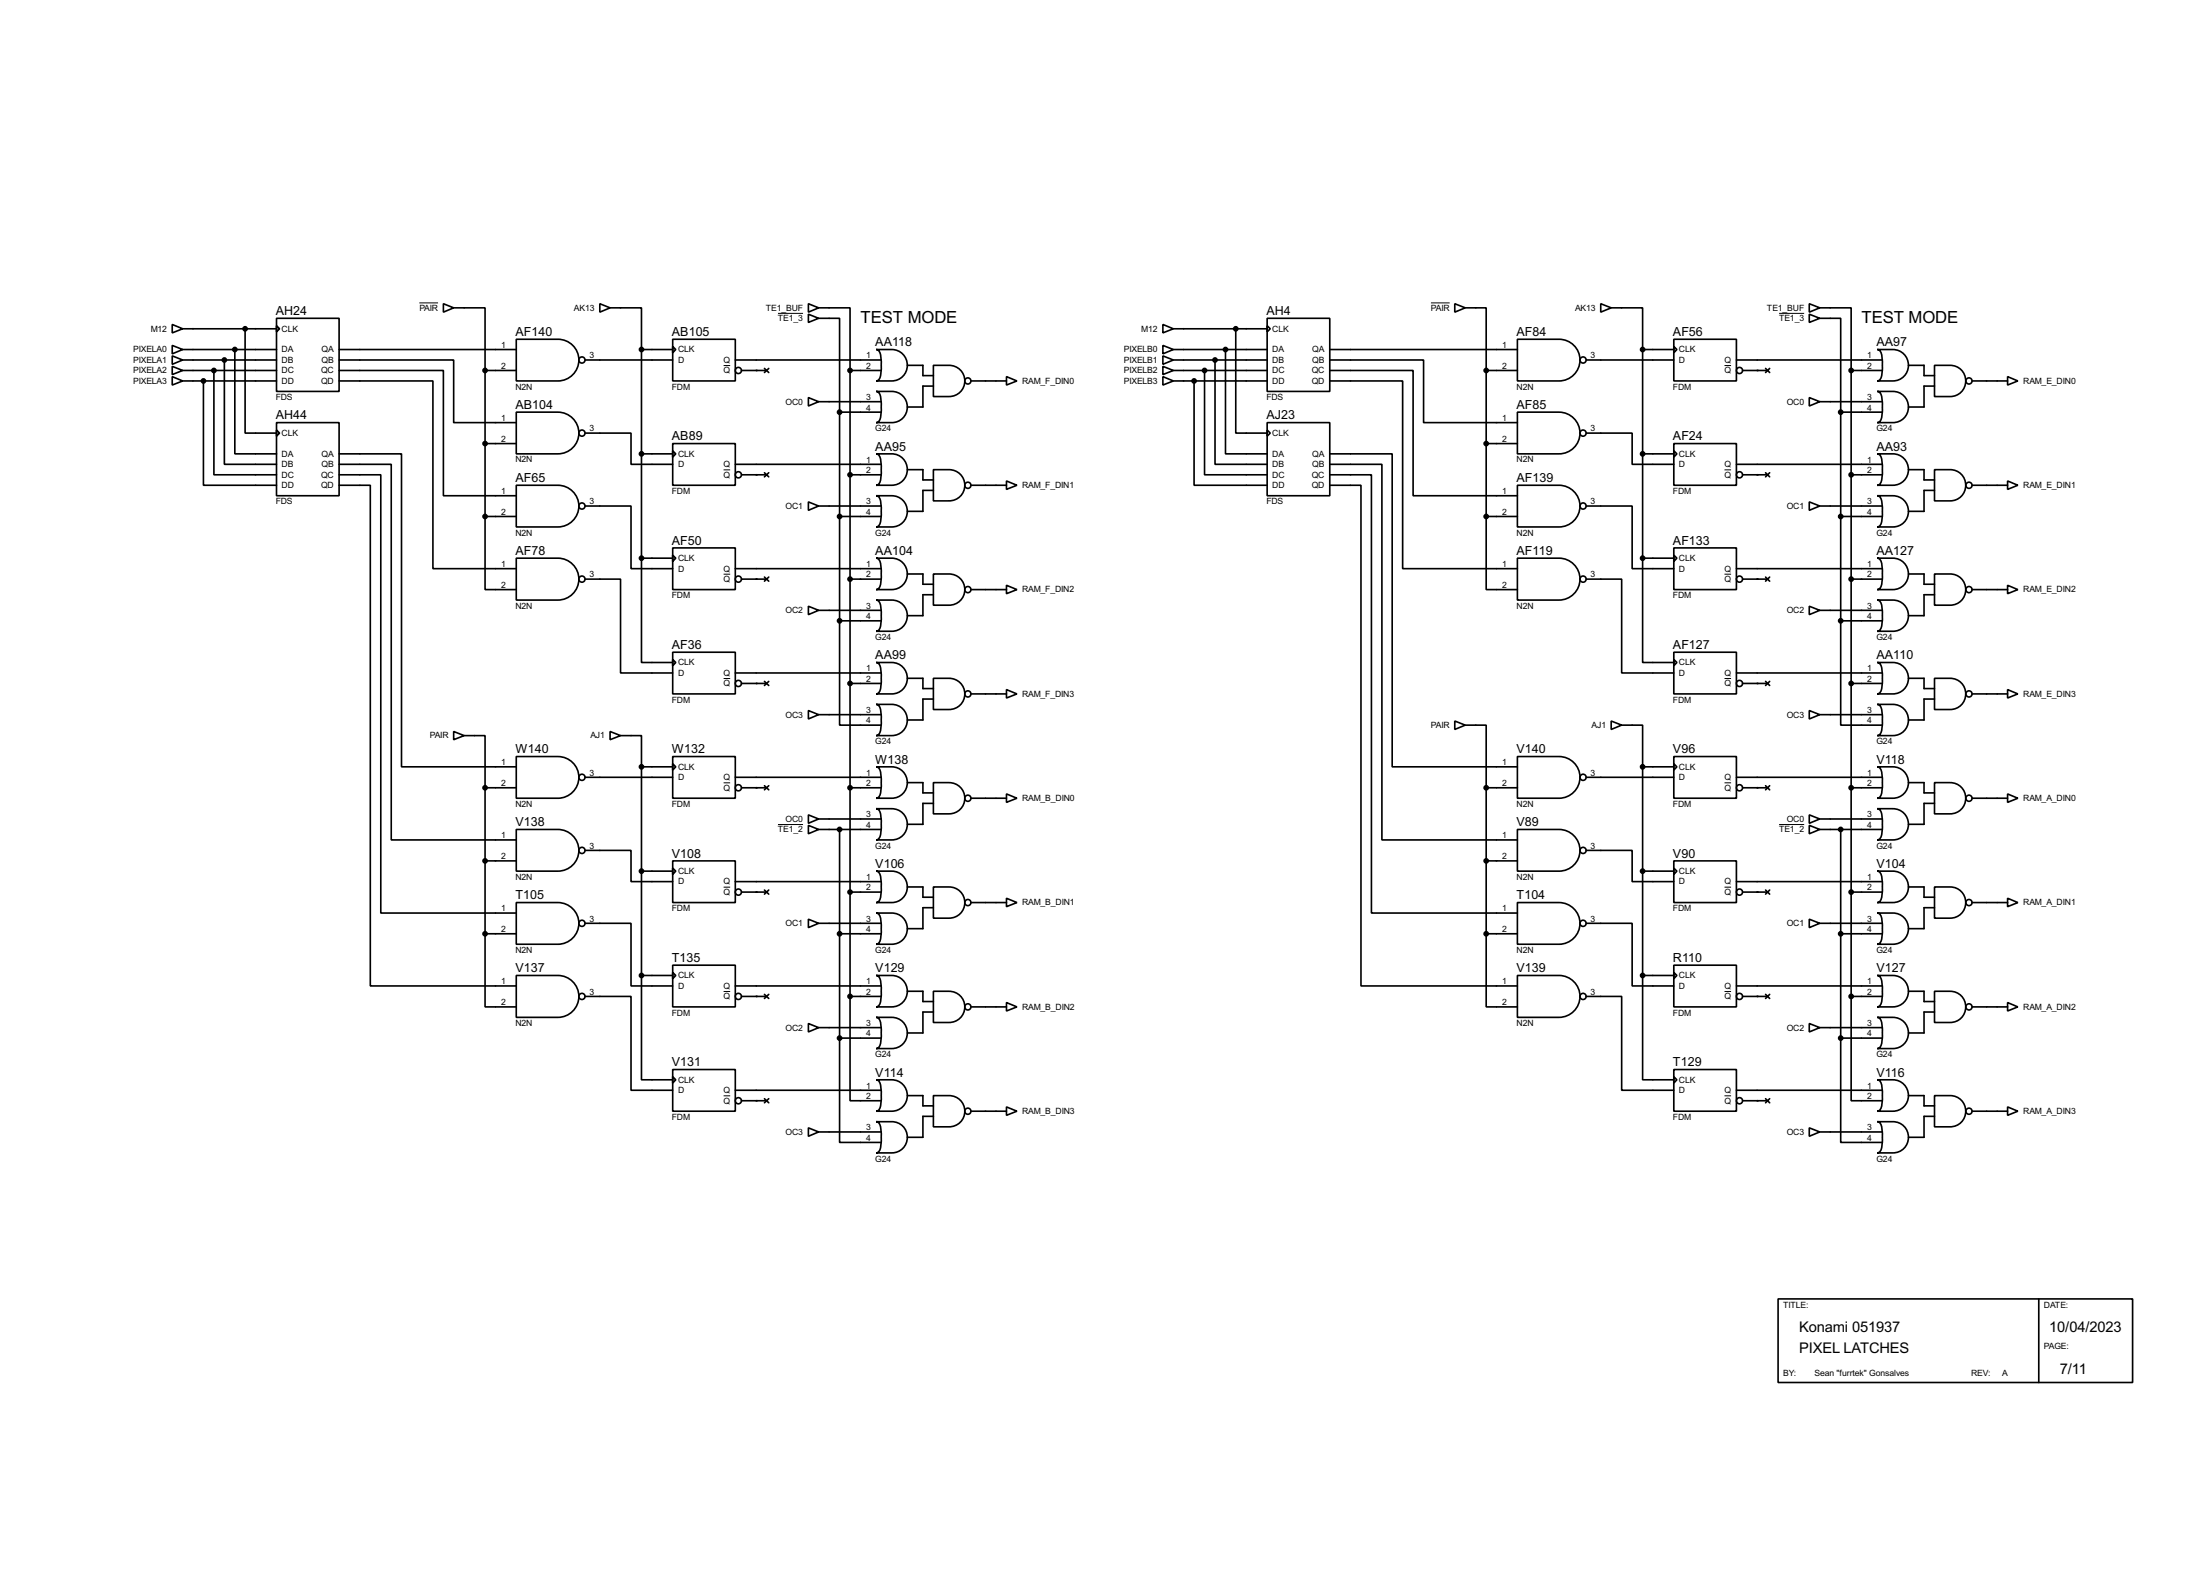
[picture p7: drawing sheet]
<svg xmlns="http://www.w3.org/2000/svg" width="536mm" height="383mm" viewBox="0 0 536 383" stroke-linecap="round" stroke-linejoin="round" font-family="sans-serif">
<g fill="none" stroke="#000" stroke-width=".4">
<path d="M42 79l2.5 1.1-2.5 1zM67.4 77.5h15.2v17.8h-15.2zM67.4 79.3l.7 .8-.7 .7zM108 74l2.5 1-2.5 1zM110.5 75h7.7v15.2M146.1 74l2.5 1-2.5 1zM148.6 75h7.7v10.1M196.9 74l2.5 1-2.5 1zM196.9 76.5l2.5 1-2.5 1zM199.4 75h7.7v15.2M199.4 77.5h5.1v22.9M283.3 79l2.5 1.1-2.5 1z"/>
<path d="M308.7 77.5h15.2v17.8h-15.2zM308.7 79.3l.7 .8-.7 .7zM354.4 74l2.5 1-2.5 1zM356.9 75h5.1v15.2M389.9 74l2.6 1-2.6 1zM392.5 75h7.6v10.1M440.7 74l2.6 1-2.6 1zM440.7 76.5l2.6 1-2.6 1zM443.3 75h7.6v15.2M443.3 77.5h5.1v22.9M42 86.7l2.5 1-2.5 1zM42 84.1l2.5 1-2.5 1.1z"/>
<path d="M42 89.2l2.5 1-2.5 1zM42 91.7l2.5 1.1-2.5 1zM44.5 87.7h22.9M44.5 85.1h22.9M44.5 90.2h22.9M44.5 92.8h22.9M44.5 80.1h22.9M49.6 92.8v25.4h17.8M52.1 90.2v25.4h15.3M54.7 87.7v25.4h12.7M57.2 85.1v25.4h10.2M59.7 80.1v25.4h7.7"/>
<path d="M82.6 87.7h27.9v15.2h15.3M82.6 90.2h25.4v30.5h17.8M82.6 92.8h22.9v45.7h20.3M82.6 85.1h43.2M118.2 90.2h7.6M118.2 90.2v35.6M125.8 82.6h10.1a5.1 5.1 0 0 1 5.1 5.1 5.1 5.1 0 0 1-5.1 5.1h-10.1zM142.5 87.7h21.4M156.3 85.1h7.6M156.3 85.1v50.8M163.9 82.6h15.2v10.2h-15.2zM163.9 84.4l.7 .7-.7 .8z"/>
<path d="M179.1 87.7h35.6M180.6 90.2h6.1M186.2 89.7l1.1 1M187.3 89.7l-1.1 1M196.9 96.8l2.5 1-2.5 1.1zM199.4 97.8h15.3M207.1 90.2h7.6M207.1 90.2v152.4M213.4 85.1h3.8a3.8 3.8 0 0 1 3.8 3.8 3.8 3.8 0 0 1-3.8 3.9h-3.8a1.75 1.75 0 0 0 1.2-2 15.4 15.4 0 0 0-.3-5.1l-.4-.4zM213.4 95.3h3.8a3.8 3.8 0 0 1 3.8 3.8 3.8 3.8 0 0 1-3.8 3.8h-3.8a1.75 1.75 0 0 0 1.2-1.9 15.2 15.2 0 0 0-.3-5.1l-.4-.4zM221 89h3.8v2.5h2.6M227.4 89h3.8a3.8 3.8 0 0 1 3.8 3.8 3.8 3.8 0 0 1-3.8 3.8h-3.8z"/>
<path d="M227.4 94h-2.6v5.1h-3.8M236.5 92.8h8.7M245.2 91.7l2.5 1.1-2.5 1zM283.3 84.1l2.5 1-2.5 1.1zM283.3 86.7l2.5 1-2.5 1zM283.3 89.2l2.5 1-2.5 1zM283.3 91.7l2.5 1.1-2.5 1zM285.8 87.7h22.9M285.8 85.1h22.9M285.8 90.2h22.9M285.8 92.8h22.9M285.8 80.1h22.9"/>
<path d="M290.9 92.8v25.4h17.8M293.4 90.2v25.4h15.3M296 87.7v25.4h12.7M298.5 85.1v25.4h10.2M301 80.1v25.4h7.7M323.9 87.7h22.9v15.2h22.8M323.9 90.2h20.3v30.5h25.4M323.9 92.8h17.8v45.7h27.9M323.9 85.1h45.7M362 90.2h7.6M362 90.2v35.6M369.6 82.6h10.2a5.1 5.1 0 0 1 5.1 5.1 5.1 5.1 0 0 1-5.1 5.1h-10.2z"/>
<path d="M386.4 87.7h21.3M400.1 85.1h7.6M400.1 85.1v50.8M407.7 82.6h15.3v10.2h-15.3zM407.7 84.4l.8 .7-.8 .8zM423 87.7h35.5M424.5 90.2h6.1M430.1 89.7l1 1M431.1 89.7l-1 1M440.7 96.8l2.6 1-2.6 1.1zM443.3 97.8h15.2M450.9 90.2h7.6"/>
<path d="M450.9 90.2v152.4M457.3 85.1h3.8a3.8 3.8 0 0 1 3.8 3.8 3.8 3.8 0 0 1-3.8 3.9h-3.8a1.75 1.75 0 0 0 1.1-2 15.4 15.4 0 0 0-.3-5.1l-.3-.4zM457.3 95.3h3.8a3.8 3.8 0 0 1 3.8 3.8 3.8 3.8 0 0 1-3.8 3.8h-3.8a1.75 1.75 0 0 0 1.1-1.9 15.2 15.2 0 0 0-.3-5.1l-.3-.4zM464.9 89h3.8v2.5h2.5M471.2 89h3.8a3.8 3.8 0 0 1 3.8 3.8 3.8 3.8 0 0 1-3.8 3.8h-3.8zM471.2 94h-2.5v5.1h-3.8M480.4 92.8h8.6M489 91.7l2.5 1.1-2.5 1zM67.4 102.9h15.2v17.8h-15.2zM67.4 104.7l.7 .8-.7 .7zM82.6 110.5h15.2v76.2h28M82.6 113.1h12.7v91.4h30.5"/>
<path d="M82.6 115.6h10.2v106.7h33M82.6 118.2h7.6v121.9h35.6M118.2 108h7.6M125.8 100.4h10.1a5.1 5.1 0 0 1 5.1 5 5.1 5.1 0 0 1-5.1 5.1h-10.1zM125.8 118.2h10.1a5.1 5.1 0 0 1 5.1 5 5.1 5.1 0 0 1-5.1 5.1h-10.1zM142.5 105.5h11.2v7.6h10.2M156.3 110.5h7.6M163.9 108h15.2v10.2h-15.2zM163.9 109.8l.7 .7-.7 .8zM179.1 113.1h35.6M180.6 115.6h6.1M186.2 115.1l1.1 1"/>
<path d="M187.3 115.1l-1.1 1M204.5 100.4h10.2M204.5 100.4v50.8M207.1 115.6h7.6M213.4 110.5h3.8a3.8 3.8 0 0 1 3.8 3.8 3.8 3.8 0 0 1-3.8 3.9h-3.8a1.75 1.75 0 0 0 1.2-2 15.4 15.4 0 0 0-.3-5.1l-.4-.4zM221 114.4h3.8v2.5h2.6M227.4 114.4h3.8a3.8 3.8 0 0 1 3.8 3.8 3.8 3.8 0 0 1-3.8 3.8h-3.8zM227.4 119.4h-2.6v5.1h-3.8M236.5 118.2h8.7M245.2 117.1l2.5 1.1-2.5 1zM308.7 102.9h15.2v17.8h-15.2zM308.7 104.7l.7 .8-.7 .7z"/>
<path d="M323.9 110.5h15.2v76.2h30.5M323.9 113.1h12.7v91.4h33M323.9 115.6h10.2v106.7h35.5M323.9 118.2h7.6v121.9h38.1M362 108h7.6M369.6 100.4h10.2a5.1 5.1 0 0 1 5.1 5 5.1 5.1 0 0 1-5.1 5.1h-10.2zM369.6 118.2h10.2a5.1 5.1 0 0 1 5.1 5 5.1 5.1 0 0 1-5.1 5.1h-10.2zM386.4 105.5h11.2v7.6h10.1M400.1 110.5h7.6M407.7 108h15.3v10.2h-15.3zM407.7 109.8l.8 .7-.8 .8zM423 113.1h35.5"/>
<path d="M424.5 115.6h6.1M430.1 115.1l1 1M431.1 115.1l-1 1M448.4 100.4h10.1M448.4 100.4v50.8M450.9 115.6h7.6M457.3 110.5h3.8a3.8 3.8 0 0 1 3.8 3.8 3.8 3.8 0 0 1-3.8 3.9h-3.8a1.75 1.75 0 0 0 1.1-2 15.4 15.4 0 0 0-.3-5.1l-.3-.4zM464.9 114.4h3.8v2.5h2.5M471.2 114.4h3.8a3.8 3.8 0 0 1 3.8 3.8 3.8 3.8 0 0 1-3.8 3.8h-3.8zM471.2 119.4h-2.5v5.1h-3.8M480.4 118.2h8.6M489 117.1l2.5 1.1-2.5 1z"/>
<path d="M118.2 125.8v17.8h7.6M118.2 125.8h7.6M125.8 135.9h10.1a5.1 5.1 0 0 1 5.1 5.1 5.1 5.1 0 0 1-5.1 5.1h-10.1zM142.5 123.2h11.2v15.3h10.2M156.3 135.9v25.4h7.6M156.3 135.9h7.6M163.9 133.4h15.2v10.2h-15.2zM163.9 135.2l.7 .7-.7 .8zM179.1 138.5h35.6M196.9 122.2l2.5 1-2.5 1.1zM199.4 123.2h15.3M204.5 125.8h10.2"/>
<path d="M213.4 120.7h3.8a3.8 3.8 0 0 1 3.8 3.8 3.8 3.8 0 0 1-3.8 3.8h-3.8a1.75 1.75 0 0 0 1.2-1.9 15.2 15.2 0 0 0-.3-5.1l-.4-.4zM213.4 135.9h3.8a3.8 3.8 0 0 1 3.8 3.8 3.8 3.8 0 0 1-3.8 3.9h-3.8a1.75 1.75 0 0 0 1.2-2 15.4 15.4 0 0 0-.3-5.1l-.4-.4zM221 139.8h3.8v2.5h2.6M227.4 139.8h3.8a3.8 3.8 0 0 1 3.8 3.8 3.8 3.8 0 0 1-3.8 3.8h-3.8zM362 125.8v17.8h7.6M362 125.8h7.6M369.6 135.9h10.2a5.1 5.1 0 0 1 5.1 5.1 5.1 5.1 0 0 1-5.1 5.1h-10.2zM386.4 123.2h11.2v15.3h10.1M400.1 135.9v25.4h7.6M400.1 135.9h7.6M407.7 133.4h15.3v10.2h-15.3zM407.7 135.2l.8 .7-.8 .8z"/>
<path d="M423 138.5h35.5M440.7 122.2l2.6 1-2.6 1.1zM443.3 123.2h15.2M448.4 125.8h10.1M457.3 120.7h3.8a3.8 3.8 0 0 1 3.8 3.8 3.8 3.8 0 0 1-3.8 3.8h-3.8a1.75 1.75 0 0 0 1.1-1.9 15.2 15.2 0 0 0-.3-5.1l-.3-.4zM457.3 135.9h3.8a3.8 3.8 0 0 1 3.8 3.8 3.8 3.8 0 0 1-3.8 3.9h-3.8a1.75 1.75 0 0 0 1.1-2 15.4 15.4 0 0 0-.3-5.1l-.3-.4zM464.9 139.8h3.8v2.5h2.5M471.2 139.8h3.8a3.8 3.8 0 0 1 3.8 3.8 3.8 3.8 0 0 1-3.8 3.8h-3.8zM142.5 141h8.7v22.9h12.7M163.9 158.8h15.2v10.2h-15.2zM180.6 141h6.1M186.2 140.5l1.1 1"/>
<path d="M187.3 140.5l-1.1 1M196.9 147.6l2.5 1-2.5 1.1zM199.4 148.6h15.3M204.5 151.2v25.4h10.2M204.5 151.2h10.2M207.1 141h7.6M213.4 146.1h3.8a3.8 3.8 0 0 1 3.8 3.8 3.8 3.8 0 0 1-3.8 3.8h-3.8a1.75 1.75 0 0 0 1.2-1.9 15.2 15.2 0 0 0-.3-5.1l-.4-.4zM227.4 144.8h-2.6v5.1h-3.8M236.5 143.6h8.7M245.2 142.5l2.5 1.1-2.5 1zM386.4 141h8.6v22.9h12.7M407.7 158.8h15.3v10.2h-15.3z"/>
<path d="M424.5 141h6.1M430.1 140.5l1 1M431.1 140.5l-1 1M440.7 147.6l2.6 1-2.6 1.1zM443.3 148.6h15.2M448.4 151.2v25.4h10.1M448.4 151.2h10.1M450.9 141h7.6M457.3 146.1h3.8a3.8 3.8 0 0 1 3.8 3.8 3.8 3.8 0 0 1-3.8 3.8h-3.8a1.75 1.75 0 0 0 1.1-1.9 15.2 15.2 0 0 0-.3-5.1l-.3-.4zM471.2 144.8h-2.5v5.1h-3.8M480.4 143.6h8.6M489 142.5l2.5 1.1-2.5 1z"/>
<path d="M110.5 178.1l2.6 1-2.6 1zM113.1 179.1h5.1v12.7M148.6 178.1l2.6 1-2.6 1zM151.2 179.1h5.1v7.6M163.9 160.6l.7 .7-.7 .8zM179.1 163.9h35.6M180.6 166.4h6.1M186.2 165.9l1.1 1M187.3 165.9l-1.1 1M196.9 173l2.5 1-2.5 1.1zM199.4 174h15.3M207.1 166.4h7.6"/>
<path d="M213.4 161.3h3.8a3.8 3.8 0 0 1 3.8 3.8 3.8 3.8 0 0 1-3.8 3.9h-3.8a1.75 1.75 0 0 0 1.2-2 15.4 15.4 0 0 0-.3-5.1l-.4-.4zM213.4 171.5h3.8a3.8 3.8 0 0 1 3.8 3.8 3.8 3.8 0 0 1-3.8 3.8h-3.8a1.75 1.75 0 0 0 1.2-1.9 15.2 15.2 0 0 0-.3-5.1l-.4-.4zM221 165.2h3.8v2.5h2.6M227.4 165.2h3.8a3.8 3.8 0 0 1 3.8 3.8 3.8 3.8 0 0 1-3.8 3.8h-3.8zM227.4 170.2h-2.6v5.1h-3.8M236.5 169h8.7M245.2 167.9l2.5 1.1-2.5 1zM354.4 175.6l2.5 1-2.5 1zM356.9 176.6h5.1v15.2M392.5 175.6l2.5 1-2.5 1zM395 176.6h5.1v10.1M407.7 160.6l.8 .7-.8 .8z"/>
<path d="M423 163.9h35.5M424.5 166.4h6.1M430.1 165.9l1 1M431.1 165.9l-1 1M440.7 173l2.6 1-2.6 1.1zM443.3 174h15.2M450.9 166.4h7.6M457.3 161.3h3.8a3.8 3.8 0 0 1 3.8 3.8 3.8 3.8 0 0 1-3.8 3.9h-3.8a1.75 1.75 0 0 0 1.1-2 15.4 15.4 0 0 0-.3-5.1l-.3-.4zM457.3 171.5h3.8a3.8 3.8 0 0 1 3.8 3.8 3.8 3.8 0 0 1-3.8 3.8h-3.8a1.75 1.75 0 0 0 1.1-1.9 15.2 15.2 0 0 0-.3-5.1l-.3-.4zM464.9 165.2h3.8v2.5h2.5M471.2 165.2h3.8a3.8 3.8 0 0 1 3.8 3.8 3.8 3.8 0 0 1-3.8 3.8h-3.8zM471.2 170.2h-2.5v5.1h-3.8"/>
<path d="M480.4 169h8.6M489 167.9l2.5 1.1-2.5 1zM118.2 191.8h7.6M118.2 191.8v35.6M125.8 184.2h10.1a5.1 5.1 0 0 1 5.1 5.1 5.1 5.1 0 0 1-5.1 5.1h-10.1zM142.5 189.3h21.4M156.3 186.7v50.8M156.3 186.7h7.6M163.9 184.2h15.2v10.2h-15.2zM163.9 186l.7 .7-.7 .8zM179.1 189.3h35.6M180.6 191.8h6.1"/>
<path d="M186.2 191.3l1.1 1M187.3 191.3l-1.1 1M196.9 198.4l2.5 1-2.5 1.1zM199.4 199.4h15.3M207.1 191.8h7.6M213.4 186.7h3.8a3.8 3.8 0 0 1 3.8 3.8 3.8 3.8 0 0 1-3.8 3.9h-3.8a1.75 1.75 0 0 0 1.2-2 15.4 15.4 0 0 0-.3-5.1l-.4-.4zM213.4 196.9h3.8a3.8 3.8 0 0 1 3.8 3.8 3.8 3.8 0 0 1-3.8 3.8h-3.8a1.75 1.75 0 0 0 1.2-1.9 15.2 15.2 0 0 0-.3-5.1l-.4-.4zM221 190.6h3.8v2.5h2.6M227.4 190.6h3.8a3.8 3.8 0 0 1 3.8 3.8 3.8 3.8 0 0 1-3.8 3.8h-3.8zM227.4 195.6h-2.6v5.1h-3.8M236.5 194.4h8.7M245.2 193.3l2.5 1.1-2.5 1z"/>
<path d="M362 191.8h7.6M362 191.8v35.6M369.6 184.2h10.2a5.1 5.1 0 0 1 5.1 5.1 5.1 5.1 0 0 1-5.1 5.1h-10.2zM386.4 189.3h21.3M400.1 186.7h7.6M400.1 186.7v50.8M407.7 184.2h15.3v10.2h-15.3zM407.7 186l.8 .7-.8 .8zM423 189.3h35.5M424.5 191.8h6.1M430.1 191.3l1 1M431.1 191.3l-1 1"/>
<path d="M440.7 198.4l2.6 1-2.6 1.1zM443.3 199.4h15.2M450.9 191.8h7.6M457.3 186.7h3.8a3.8 3.8 0 0 1 3.8 3.8 3.8 3.8 0 0 1-3.8 3.9h-3.8a1.75 1.75 0 0 0 1.1-2 15.4 15.4 0 0 0-.3-5.1l-.3-.4zM457.3 196.9h3.8a3.8 3.8 0 0 1 3.8 3.8 3.8 3.8 0 0 1-3.8 3.8h-3.8a1.75 1.75 0 0 0 1.1-1.9 15.2 15.2 0 0 0-.3-5.1l-.3-.4zM464.9 190.6h3.8v2.5h2.5M471.2 190.6h3.8a3.8 3.8 0 0 1 3.8 3.8 3.8 3.8 0 0 1-3.8 3.8h-3.8zM471.2 195.6h-2.5v5.1h-3.8M480.4 194.4h8.6M489 193.3l2.5 1.1-2.5 1zM118.2 209.6h7.6M125.8 202h10.1a5.1 5.1 0 0 1 5.1 5 5.1 5.1 0 0 1-5.1 5.1h-10.1z"/>
<path d="M125.8 219.8h10.1a5.1 5.1 0 0 1 5.1 5 5.1 5.1 0 0 1-5.1 5.1h-10.1zM142.5 207.1h11.2v7.6h10.2M156.3 212.1h7.6M163.9 209.6h15.2v10.2h-15.2zM163.9 211.4l.7 .7-.7 .8zM179.1 214.7h35.6M180.6 217.2h6.1M186.2 216.7l1.1 1M187.3 216.7l-1.1 1M196.9 201l2.5 1-2.5 1zM199.4 202h15.3M204.5 202v50.8"/>
<path d="M207.1 217.2h7.6M213.4 212.1h3.8a3.8 3.8 0 0 1 3.8 3.8 3.8 3.8 0 0 1-3.8 3.9h-3.8a1.75 1.75 0 0 0 1.2-2 15.4 15.4 0 0 0-.3-5.1l-.4-.4zM221 216h3.8v2.5h2.6M227.4 216h3.8a3.8 3.8 0 0 1 3.8 3.8 3.8 3.8 0 0 1-3.8 3.8h-3.8zM236.5 219.8h8.7M245.2 218.7l2.5 1.1-2.5 1zM362 209.6h7.6M369.6 202h10.2a5.1 5.1 0 0 1 5.1 5 5.1 5.1 0 0 1-5.1 5.1h-10.2zM369.6 219.8h10.2a5.1 5.1 0 0 1 5.1 5 5.1 5.1 0 0 1-5.1 5.1h-10.2zM386.4 207.1h11.2v7.6h10.1M400.1 212.1h7.6M407.7 209.6h15.3v10.2h-15.3z"/>
<path d="M407.7 211.4l.8 .7-.8 .8zM423 214.7h35.5M424.5 217.2h6.1M430.1 216.7l1 1M431.1 216.7l-1 1M440.7 201l2.6 1-2.6 1zM443.3 202h15.2M448.4 202v50.8M450.9 217.2h7.6M457.3 212.1h3.8a3.8 3.8 0 0 1 3.8 3.8 3.8 3.8 0 0 1-3.8 3.9h-3.8a1.75 1.75 0 0 0 1.1-2 15.4 15.4 0 0 0-.3-5.1l-.3-.4zM464.9 216h3.8v2.5h2.5M471.2 216h3.8a3.8 3.8 0 0 1 3.8 3.8 3.8 3.8 0 0 1-3.8 3.8h-3.8z"/>
<path d="M480.4 219.8h8.6M489 218.7l2.5 1.1-2.5 1zM118.2 227.4v17.8h7.6M118.2 227.4h7.6M125.8 237.5h10.1a5.1 5.1 0 0 1 5.1 5.1 5.1 5.1 0 0 1-5.1 5.1h-10.1zM142.5 224.8h11.2v15.3h10.2M156.3 237.5v25.4h7.6M156.3 237.5h7.6M163.9 235h15.2v10.2h-15.2zM163.9 236.8l.7 .7-.7 .8zM196.9 223.8l2.5 1-2.5 1.1zM199.4 224.8h15.3"/>
<path d="M204.5 227.4h10.2M213.4 222.3h3.8a3.8 3.8 0 0 1 3.8 3.8 3.8 3.8 0 0 1-3.8 3.8h-3.8a1.75 1.75 0 0 0 1.2-1.9 15.2 15.2 0 0 0-.3-5.1l-.4-.4zM213.4 237.5h3.8a3.8 3.8 0 0 1 3.8 3.8 3.8 3.8 0 0 1-3.8 3.9h-3.8a1.75 1.75 0 0 0 1.2-2 15.4 15.4 0 0 0-.3-5.1l-.4-.4zM227.4 221h-2.6v5.1h-3.8M362 227.4v17.8h7.6M362 227.4h7.6M369.6 237.5h10.2a5.1 5.1 0 0 1 5.1 5.1 5.1 5.1 0 0 1-5.1 5.1h-10.2zM386.4 224.8h11.2v15.3h10.1M400.1 237.5v25.4h7.6M400.1 237.5h7.6M407.7 235h15.3v10.2h-15.3zM407.7 236.8l.8 .7-.8 .8z"/>
<path d="M440.7 223.8l2.6 1-2.6 1.1zM443.3 224.8h15.2M448.4 227.4h10.1M457.3 222.3h3.8a3.8 3.8 0 0 1 3.8 3.8 3.8 3.8 0 0 1-3.8 3.8h-3.8a1.75 1.75 0 0 0 1.1-1.9 15.2 15.2 0 0 0-.3-5.1l-.3-.4zM457.3 237.5h3.8a3.8 3.8 0 0 1 3.8 3.8 3.8 3.8 0 0 1-3.8 3.9h-3.8a1.75 1.75 0 0 0 1.1-2 15.4 15.4 0 0 0-.3-5.1l-.3-.4zM471.2 221h-2.5v5.1h-3.8M142.5 242.6h11.2v22.9h10.2M179.1 240.1h35.6M180.6 242.6h6.1M186.2 242.1l1.1 1M187.3 242.1l-1.1 1M196.9 249.2l2.5 1-2.5 1.1z"/>
<path d="M199.4 250.2h15.3M204.5 252.8v25.4h10.2M204.5 252.8h10.2M207.1 242.6v25.4h7.6M207.1 242.6h7.6M213.4 247.7h3.8a3.8 3.8 0 0 1 3.8 3.8 3.8 3.8 0 0 1-3.8 3.8h-3.8a1.75 1.75 0 0 0 1.2-1.9 15.2 15.2 0 0 0-.3-5.1l-.4-.4zM221 241.4h3.8v2.5h2.6M227.4 241.4h3.8a3.8 3.8 0 0 1 3.8 3.8 3.8 3.8 0 0 1-3.8 3.8h-3.8zM227.4 246.4h-2.6v5.1h-3.8M236.5 245.2h8.7M245.2 244.1l2.5 1.1-2.5 1zM386.4 242.6h8.6v22.9h12.7"/>
<path d="M423 240.1h35.5M424.5 242.6h6.1M430.1 242.1l1 1M431.1 242.1l-1 1M440.7 249.2l2.6 1-2.6 1.1zM443.3 250.2h15.2M448.4 252.8v25.4h10.1M448.4 252.8h10.1M450.9 242.6v25.4h7.6M450.9 242.6h7.6M457.3 247.7h3.8a3.8 3.8 0 0 1 3.8 3.8 3.8 3.8 0 0 1-3.8 3.8h-3.8a1.75 1.75 0 0 0 1.1-1.9 15.2 15.2 0 0 0-.3-5.1l-.3-.4zM464.9 241.4h3.8v2.5h2.5"/>
<path d="M471.2 241.4h3.8a3.8 3.8 0 0 1 3.8 3.8 3.8 3.8 0 0 1-3.8 3.8h-3.8zM471.2 246.4h-2.5v5.1h-3.8M480.4 245.2h8.6M489 244.1l2.5 1.1-2.5 1zM163.9 260.4h15.2v10.2h-15.2zM163.9 262.2l.7 .7-.7 .8zM179.1 265.5h35.6M180.6 268h6.1M186.2 267.5l1.1 1M187.3 267.5l-1.1 1M196.9 274.6l2.5 1-2.5 1.1zM199.4 275.6h15.3"/>
<path d="M213.4 262.9h3.8a3.8 3.8 0 0 1 3.8 3.8 3.8 3.8 0 0 1-3.8 3.9h-3.8a1.75 1.75 0 0 0 1.2-2 15.4 15.4 0 0 0-.3-5.1l-.4-.4zM213.4 273.1h3.8a3.8 3.8 0 0 1 3.8 3.8 3.8 3.8 0 0 1-3.8 3.8h-3.8a1.75 1.75 0 0 0 1.2-1.9 15.2 15.2 0 0 0-.3-5.1l-.4-.4zM221 266.8h3.8v2.5h2.6M227.4 266.8h3.8a3.8 3.8 0 0 1 3.8 3.8 3.8 3.8 0 0 1-3.8 3.8h-3.8zM227.4 271.8h-2.6v5.1h-3.8M236.5 270.6h8.7M245.2 269.5l2.5 1.1-2.5 1zM407.7 260.4h15.3v10.2h-15.3zM407.7 262.2l.8 .7-.8 .8zM423 265.5h35.5M424.5 268h6.1M430.1 267.5l1 1"/>
<path d="M431.1 267.5l-1 1M440.7 274.6l2.6 1-2.6 1.1zM443.3 275.6h15.2M457.3 262.9h3.8a3.8 3.8 0 0 1 3.8 3.8 3.8 3.8 0 0 1-3.8 3.9h-3.8a1.75 1.75 0 0 0 1.1-2 15.4 15.4 0 0 0-.3-5.1l-.3-.4zM457.3 273.1h3.8a3.8 3.8 0 0 1 3.8 3.8 3.8 3.8 0 0 1-3.8 3.8h-3.8a1.75 1.75 0 0 0 1.1-1.9 15.2 15.2 0 0 0-.3-5.1l-.3-.4zM464.9 266.8h3.8v2.5h2.5M471.2 266.8h3.8a3.8 3.8 0 0 1 3.8 3.8 3.8 3.8 0 0 1-3.8 3.8h-3.8zM471.2 271.8h-2.5v5.1h-3.8M480.4 270.6h8.6M489 269.5l2.5 1.1-2.5 1zM433.1 316.3h86.4v20.3h-86.4zM496.6 316.3v20.3"/>
<circle cx="141.7" cy="87.7" r=".75"/>
<circle cx="179.8" cy="90.2" r=".75"/>
<circle cx="235.7" cy="92.8" r=".75"/>
<circle cx="385.6" cy="87.7" r=".75"/>
<circle cx="423.7" cy="90.2" r=".75"/>
<circle cx="479.6" cy="92.8" r=".75"/>
<circle cx="141.7" cy="105.5" r=".75"/>
<circle cx="179.8" cy="115.6" r=".75"/>
<circle cx="235.7" cy="118.2" r=".75"/>
<circle cx="385.6" cy="105.5" r=".75"/>
<circle cx="423.7" cy="115.6" r=".75"/>
<circle cx="479.6" cy="118.2" r=".75"/>
<circle cx="141.7" cy="123.2" r=".75"/>
<circle cx="385.6" cy="123.2" r=".75"/>
<circle cx="141.7" cy="141" r=".75"/>
<circle cx="179.8" cy="141" r=".75"/>
<circle cx="235.7" cy="143.6" r=".75"/>
<circle cx="385.6" cy="141" r=".75"/>
<circle cx="423.7" cy="141" r=".75"/>
<circle cx="479.6" cy="143.6" r=".75"/>
<circle cx="179.8" cy="166.4" r=".75"/>
<circle cx="235.7" cy="169" r=".75"/>
<circle cx="423.7" cy="166.4" r=".75"/>
<circle cx="479.6" cy="169" r=".75"/>
<circle cx="141.7" cy="189.3" r=".75"/>
<circle cx="179.8" cy="191.8" r=".75"/>
<circle cx="235.7" cy="194.4" r=".75"/>
<circle cx="385.6" cy="189.3" r=".75"/>
<circle cx="423.7" cy="191.8" r=".75"/>
<circle cx="479.6" cy="194.4" r=".75"/>
<circle cx="141.7" cy="207.1" r=".75"/>
<circle cx="179.8" cy="217.2" r=".75"/>
<circle cx="235.7" cy="219.8" r=".75"/>
<circle cx="385.6" cy="207.1" r=".75"/>
<circle cx="423.7" cy="217.2" r=".75"/>
<circle cx="479.6" cy="219.8" r=".75"/>
<circle cx="141.7" cy="224.8" r=".75"/>
<circle cx="385.6" cy="224.8" r=".75"/>
<circle cx="141.7" cy="242.6" r=".75"/>
<circle cx="179.8" cy="242.6" r=".75"/>
<circle cx="235.7" cy="245.2" r=".75"/>
<circle cx="385.6" cy="242.6" r=".75"/>
<circle cx="423.7" cy="242.6" r=".75"/>
<circle cx="479.6" cy="245.2" r=".75"/>
<circle cx="179.8" cy="268" r=".75"/>
<circle cx="235.7" cy="270.6" r=".75"/>
<circle cx="423.7" cy="268" r=".75"/>
<circle cx="479.6" cy="270.6" r=".75"/>
</g>
<g fill="#000">
<circle cx="184.2" cy="90.2" r=".2"/>
<circle cx="428" cy="90.2" r=".2"/>
<circle cx="184.2" cy="115.6" r=".2"/>
<circle cx="428" cy="115.6" r=".2"/>
<circle cx="184.2" cy="141" r=".2"/>
<circle cx="428" cy="141" r=".2"/>
<circle cx="184.2" cy="166.4" r=".2"/>
<circle cx="428" cy="166.4" r=".2"/>
<circle cx="184.2" cy="191.8" r=".2"/>
<circle cx="428" cy="191.8" r=".2"/>
<circle cx="184.2" cy="217.2" r=".2"/>
<circle cx="428" cy="217.2" r=".2"/>
<circle cx="184.2" cy="242.6" r=".2"/>
<circle cx="428" cy="242.6" r=".2"/>
<circle cx="184.2" cy="268" r=".2"/>
<circle cx="428" cy="268" r=".2"/>
</g>
<g fill="#000" stroke="#000" stroke-width=".4">
<circle cx="49.5" cy="92.8" r=".5"/>
<circle cx="52.1" cy="90.2" r=".5"/>
<circle cx="54.6" cy="87.7" r=".5"/>
<circle cx="57.2" cy="85.1" r=".5"/>
<circle cx="59.7" cy="80.1" r=".5"/>
<circle cx="118.1" cy="90.2" r=".5"/>
<circle cx="156.2" cy="85.1" r=".5"/>
<circle cx="207" cy="90.2" r=".5"/>
<circle cx="290.8" cy="92.8" r=".5"/>
<circle cx="293.4" cy="90.2" r=".5"/>
<circle cx="295.9" cy="87.7" r=".5"/>
<circle cx="298.5" cy="85.1" r=".5"/>
<circle cx="301" cy="80.1" r=".5"/>
<circle cx="362" cy="90.2" r=".5"/>
<circle cx="400.1" cy="85.1" r=".5"/>
<circle cx="450.9" cy="90.2" r=".5"/>
<circle cx="118.1" cy="108" r=".5"/>
<circle cx="156.2" cy="110.5" r=".5"/>
<circle cx="204.5" cy="100.4" r=".5"/>
<circle cx="207" cy="115.6" r=".5"/>
<circle cx="362" cy="108" r=".5"/>
<circle cx="400.1" cy="110.5" r=".5"/>
<circle cx="448.3" cy="100.4" r=".5"/>
<circle cx="450.9" cy="115.6" r=".5"/>
<circle cx="118.1" cy="125.8" r=".5"/>
<circle cx="156.2" cy="135.9" r=".5"/>
<circle cx="204.5" cy="125.8" r=".5"/>
<circle cx="362" cy="125.8" r=".5"/>
<circle cx="400.1" cy="135.9" r=".5"/>
<circle cx="448.3" cy="125.8" r=".5"/>
<circle cx="204.5" cy="151.2" r=".5"/>
<circle cx="207" cy="141" r=".5"/>
<circle cx="448.3" cy="151.2" r=".5"/>
<circle cx="450.9" cy="141" r=".5"/>
<circle cx="207" cy="166.4" r=".5"/>
<circle cx="450.9" cy="166.4" r=".5"/>
<circle cx="118.1" cy="191.8" r=".5"/>
<circle cx="156.2" cy="186.7" r=".5"/>
<circle cx="207" cy="191.8" r=".5"/>
<circle cx="362" cy="191.8" r=".5"/>
<circle cx="400.1" cy="186.7" r=".5"/>
<circle cx="450.9" cy="191.8" r=".5"/>
<circle cx="118.1" cy="209.6" r=".5"/>
<circle cx="156.2" cy="212.1" r=".5"/>
<circle cx="204.5" cy="202" r=".5"/>
<circle cx="207" cy="217.2" r=".5"/>
<circle cx="362" cy="209.6" r=".5"/>
<circle cx="400.1" cy="212.1" r=".5"/>
<circle cx="448.3" cy="202" r=".5"/>
<circle cx="450.9" cy="217.2" r=".5"/>
<circle cx="118.1" cy="227.4" r=".5"/>
<circle cx="156.2" cy="237.5" r=".5"/>
<circle cx="204.5" cy="227.4" r=".5"/>
<circle cx="362" cy="227.4" r=".5"/>
<circle cx="400.1" cy="237.5" r=".5"/>
<circle cx="448.3" cy="227.4" r=".5"/>
<circle cx="204.5" cy="252.8" r=".5"/>
<circle cx="207" cy="242.6" r=".5"/>
<circle cx="448.3" cy="252.8" r=".5"/>
<circle cx="450.9" cy="242.6" r=".5"/>
</g>
<g fill="none" stroke="#000" stroke-width=".24">
<path d="M102.2 73.8h4.5M189.5 76.3h6.1M348.6 73.8h4.5M433.4 76.3h6.1M176.3 89h1.6M420.1 89h1.6M176.3 114.4h1.6M420.1 114.4h1.6M176.3 139.8h1.6M420.1 139.8h1.6M176.3 165.2h1.6M420.1 165.2h1.6"/>
<path d="M176.3 190.6h1.6M420.1 190.6h1.6M176.3 216h1.6M189.5 200.8h6.1M420.1 216h1.6M433.4 200.8h6.1M176.3 241.4h1.6M420.1 241.4h1.6M176.3 266.8h1.6M420.1 266.8h1.6"/>
</g>
<g font-size="4.6">
<text x="209.6" y="78.6">TEST MODE</text>
<text x="453.4" y="78.6">TEST MODE</text>
</g>
<g font-size="4">
<text x="438.2" y="324.4">Konami 051937</text>
<text x="438.2" y="329.5">PIXEL LATCHES</text>
<text x="499.2" y="324.4">10/04/2023</text>
<text x="501.7" y="334.6">7/11</text>
</g>
<g font-size="3.4">
<text x="67.2" y="76.7">AH24</text>
<text x="308.5" y="76.7">AH4</text>
<text x="125.6" y="81.8">AF140</text>
<text x="163.7" y="81.8">AB105</text>
<text x="369.4" y="81.8">AF84</text>
<text x="407.5" y="81.8">AF56</text>
<text x="213.2" y="84.3">AA118</text>
<text x="457.1" y="84.3">AA97</text>
<text x="125.6" y="99.5">AB104</text>
<text x="369.4" y="99.5">AF85</text>
<text x="67.2" y="102.1">AH44</text>
<text x="163.7" y="107.2">AB89</text>
<text x="308.5" y="102.1">AJ23</text>
<text x="407.5" y="107.2">AF24</text>
<text x="213.2" y="109.7">AA95</text>
<text x="457.1" y="109.7">AA93</text>
<text x="125.6" y="117.4">AF65</text>
<text x="369.4" y="117.4">AF139</text>
<text x="125.6" y="135.1">AF78</text>
<text x="163.7" y="132.6">AF50</text>
<text x="213.2" y="135.1">AA104</text>
<text x="369.4" y="135.1">AF119</text>
<text x="407.5" y="132.6">AF133</text>
<text x="457.1" y="135.1">AA127</text>
<text x="163.7" y="158">AF36</text>
<text x="213.2" y="160.5">AA99</text>
<text x="407.5" y="158">AF127</text>
<text x="457.1" y="160.5">AA110</text>
<text x="125.6" y="183.4">W140</text>
<text x="163.7" y="183.4">W132</text>
<text x="213.2" y="185.9">W138</text>
<text x="369.4" y="183.4">V140</text>
<text x="407.5" y="183.4">V96</text>
<text x="457.1" y="185.9">V118</text>
<text x="125.6" y="201.2">V138</text>
<text x="369.4" y="201.2">V89</text>
<text x="163.7" y="208.8">V108</text>
<text x="407.5" y="208.8">V90</text>
<text x="213.2" y="211.3">V106</text>
<text x="457.1" y="211.3">V104</text>
<text x="125.6" y="219">T105</text>
<text x="369.4" y="219">T104</text>
<text x="125.6" y="236.7">V137</text>
<text x="163.7" y="234.2">T135</text>
<text x="213.2" y="236.7">V129</text>
<text x="369.4" y="236.7">V139</text>
<text x="407.5" y="234.2">R110</text>
<text x="457.1" y="236.7">V127</text>
<text x="163.7" y="259.6">V131</text>
<text x="213.2" y="262.1">V114</text>
<text x="407.5" y="259.6">T129</text>
<text x="457.1" y="262.1">V116</text>
</g>
<g font-size="2.4">
<text x="102.2" y="75.6">PAIR</text>
<text x="139.8" y="75.6">AK13</text>
<text x="186.6" y="75.6">TE1_BUF</text>
<text x="348.6" y="75.6">PAIR</text>
<text x="383.7" y="75.6">AK13</text>
<text x="430.4" y="75.6">TE1_BUF</text>
<text x="36.7" y="80.8">M12</text>
<text x="68.6" y="80.8">CLK</text>
<text x="189.5" y="78.2">TE1_3</text>
<text x="278" y="80.8">M12</text>
<text x="309.9" y="80.8">CLK</text>
<text x="433.4" y="78.2">TE1_3</text>
<text x="32.5" y="88.4">PIXELA1</text>
<text x="32.5" y="85.8">PIXELA0</text>
<text x="68.6" y="85.8">DA</text>
<text x="68.6" y="88.4">DB</text>
<text x="78.4" y="85.8">QA</text>
<text x="78.4" y="88.4">QB</text>
<text x="122.1" y="84.7">1</text>
<text x="122.1" y="89.8">2</text>
<text x="143.6" y="87.3">3</text>
<text x="165.2" y="85.8">CLK</text>
<text x="165.2" y="88.4">D</text>
<text x="176.3" y="88.4">Q</text>
<text x="211" y="87.3">1</text>
<text x="211" y="89.8">2</text>
<text x="273.8" y="85.8">PIXELB0</text>
<text x="273.8" y="88.4">PIXELB1</text>
<text x="309.9" y="85.8">DA</text>
<text x="309.9" y="88.4">DB</text>
<text x="319.7" y="85.8">QA</text>
<text x="319.7" y="88.4">QB</text>
<text x="365.9" y="84.7">1</text>
<text x="365.9" y="89.8">2</text>
<text x="387.4" y="87.3">3</text>
<text x="409" y="85.8">CLK</text>
<text x="409" y="88.4">D</text>
<text x="420.1" y="88.4">Q</text>
<text x="454.8" y="87.3">1</text>
<text x="454.8" y="89.8">2</text>
<text x="32.5" y="90.9">PIXELA2</text>
<text x="32.5" y="93.5">PIXELA3</text>
<text x="68.6" y="90.9">DC</text>
<text x="68.6" y="93.5">DD</text>
<text x="78.2" y="90.9">QC</text>
<text x="78.2" y="93.5">QD</text>
<text x="125.6" y="94.9">N2N</text>
<text x="163.7" y="94.9">FDM</text>
<text x="176.3" y="90.9">Q</text>
<text x="249" y="93.5">RAM_F_DIN0</text>
<text x="273.8" y="90.9">PIXELB2</text>
<text x="273.8" y="93.5">PIXELB3</text>
<text x="309.9" y="90.9">DC</text>
<text x="309.9" y="93.5">DD</text>
<text x="319.5" y="90.9">QC</text>
<text x="319.5" y="93.5">QD</text>
<text x="369.4" y="94.9">N2N</text>
<text x="407.5" y="94.9">FDM</text>
<text x="420.1" y="90.9">Q</text>
<text x="492.8" y="93.5">RAM_E_DIN0</text>
<text x="67.2" y="97.4">FDS</text>
<text x="191.4" y="98.5">OC0</text>
<text x="211" y="97.4">3</text>
<text x="211" y="100">4</text>
<text x="308.5" y="97.4">FDS</text>
<text x="435.2" y="98.5">OC0</text>
<text x="454.8" y="97.4">3</text>
<text x="454.8" y="100">4</text>
<text x="68.6" y="106.2">CLK</text>
<text x="122.1" y="102.5">1</text>
<text x="122.1" y="107.6">2</text>
<text x="143.6" y="105.1">3</text>
<text x="213.2" y="105">G24</text>
<text x="309.9" y="106.2">CLK</text>
<text x="365.9" y="102.5">1</text>
<text x="365.9" y="107.6">2</text>
<text x="387.4" y="105.1">3</text>
<text x="457.1" y="105">G24</text>
<text x="68.6" y="111.2">DA</text>
<text x="68.6" y="113.7">DB</text>
<text x="78.4" y="111.2">QA</text>
<text x="78.4" y="113.7">QB</text>
<text x="125.6" y="112.6">N2N</text>
<text x="165.2" y="111.2">CLK</text>
<text x="165.2" y="113.7">D</text>
<text x="176.3" y="113.7">Q</text>
<text x="211" y="112.7">1</text>
<text x="309.9" y="111.2">DA</text>
<text x="309.9" y="113.7">DB</text>
<text x="319.7" y="111.2">QA</text>
<text x="319.7" y="113.7">QB</text>
<text x="369.4" y="112.6">N2N</text>
<text x="409" y="111.2">CLK</text>
<text x="409" y="113.7">D</text>
<text x="420.1" y="113.7">Q</text>
<text x="454.8" y="112.7">1</text>
<text x="68.6" y="116.3">DC</text>
<text x="68.6" y="118.9">DD</text>
<text x="78.2" y="116.3">QC</text>
<text x="78.2" y="118.9">QD</text>
<text x="176.3" y="116.3">Q</text>
<text x="211" y="115.2">2</text>
<text x="249" y="118.9">RAM_F_DIN1</text>
<text x="309.9" y="116.3">DC</text>
<text x="309.9" y="118.9">DD</text>
<text x="319.5" y="116.3">QC</text>
<text x="319.5" y="118.9">QD</text>
<text x="420.1" y="116.3">Q</text>
<text x="454.8" y="115.2">2</text>
<text x="492.8" y="118.9">RAM_E_DIN1</text>
<text x="67.2" y="122.8">FDS</text>
<text x="122.1" y="120.3">1</text>
<text x="122.1" y="125.4">2</text>
<text x="143.6" y="122.8">3</text>
<text x="163.7" y="120.3">FDM</text>
<text x="191.4" y="123.9">OC1</text>
<text x="211" y="122.8">3</text>
<text x="211" y="125.4">4</text>
<text x="308.5" y="122.8">FDS</text>
<text x="365.9" y="120.3">1</text>
<text x="365.9" y="125.4">2</text>
<text x="387.4" y="122.8">3</text>
<text x="407.5" y="120.3">FDM</text>
<text x="435.2" y="123.9">OC1</text>
<text x="454.8" y="122.8">3</text>
<text x="454.8" y="125.4">4</text>
<text x="125.6" y="130.4">N2N</text>
<text x="213.2" y="130.4">G24</text>
<text x="369.4" y="130.4">N2N</text>
<text x="457.1" y="130.4">G24</text>
<text x="165.2" y="136.6">CLK</text>
<text x="409" y="136.6">CLK</text>
<text x="122.1" y="138.1">1</text>
<text x="122.1" y="143.2">2</text>
<text x="143.6" y="140.6">3</text>
<text x="165.2" y="139.2">D</text>
<text x="176.3" y="139.2">Q</text>
<text x="176.3" y="141.7">Q</text>
<text x="211" y="138.1">1</text>
<text x="211" y="140.6">2</text>
<text x="365.9" y="138.1">1</text>
<text x="365.9" y="143.2">2</text>
<text x="387.4" y="140.6">3</text>
<text x="409" y="139.2">D</text>
<text x="420.1" y="139.2">Q</text>
<text x="420.1" y="141.7">Q</text>
<text x="454.8" y="138.1">1</text>
<text x="454.8" y="140.6">2</text>
<text x="125.6" y="148.2">N2N</text>
<text x="163.7" y="145.7">FDM</text>
<text x="191.4" y="149.3">OC2</text>
<text x="211" y="148.2">3</text>
<text x="249" y="144.3">RAM_F_DIN2</text>
<text x="369.4" y="148.2">N2N</text>
<text x="407.5" y="145.7">FDM</text>
<text x="435.2" y="149.3">OC2</text>
<text x="454.8" y="148.2">3</text>
<text x="492.8" y="144.3">RAM_E_DIN2</text>
<text x="211" y="150.8">4</text>
<text x="213.2" y="155.8">G24</text>
<text x="454.8" y="150.8">4</text>
<text x="457.1" y="155.8">G24</text>
<text x="165.2" y="162">CLK</text>
<text x="165.2" y="164.6">D</text>
<text x="176.3" y="164.6">Q</text>
<text x="176.3" y="167.1">Q</text>
<text x="211" y="163.5">1</text>
<text x="211" y="166">2</text>
<text x="409" y="162">CLK</text>
<text x="409" y="164.6">D</text>
<text x="420.1" y="164.6">Q</text>
<text x="420.1" y="167.1">Q</text>
<text x="454.8" y="163.5">1</text>
<text x="454.8" y="166">2</text>
<text x="163.7" y="171.1">FDM</text>
<text x="211" y="173.6">3</text>
<text x="249" y="169.7">RAM_F_DIN3</text>
<text x="407.5" y="171.1">FDM</text>
<text x="454.8" y="173.6">3</text>
<text x="492.8" y="169.7">RAM_E_DIN3</text>
<text x="104.7" y="179.8">PAIR</text>
<text x="143.8" y="179.8">AJ1</text>
<text x="191.4" y="174.7">OC3</text>
<text x="211" y="176.2">4</text>
<text x="348.6" y="177.3">PAIR</text>
<text x="387.7" y="177.3">AJ1</text>
<text x="435.2" y="174.7">OC3</text>
<text x="454.8" y="176.2">4</text>
<text x="213.2" y="181.2">G24</text>
<text x="457.1" y="181.2">G24</text>
<text x="122.1" y="186.3">1</text>
<text x="122.1" y="191.4">2</text>
<text x="143.6" y="188.9">3</text>
<text x="165.2" y="187.4">CLK</text>
<text x="165.2" y="190">D</text>
<text x="176.3" y="190">Q</text>
<text x="211" y="188.9">1</text>
<text x="211" y="191.4">2</text>
<text x="365.9" y="186.3">1</text>
<text x="365.9" y="191.4">2</text>
<text x="387.4" y="188.9">3</text>
<text x="409" y="187.4">CLK</text>
<text x="409" y="190">D</text>
<text x="420.1" y="190">Q</text>
<text x="454.8" y="188.9">1</text>
<text x="454.8" y="191.4">2</text>
<text x="125.6" y="196.5">N2N</text>
<text x="163.7" y="196.5">FDM</text>
<text x="176.3" y="192.5">Q</text>
<text x="249" y="195.1">RAM_B_DIN0</text>
<text x="369.4" y="196.5">N2N</text>
<text x="407.5" y="196.5">FDM</text>
<text x="420.1" y="192.5">Q</text>
<text x="492.8" y="195.1">RAM_A_DIN0</text>
<text x="189.5" y="202.7">TE1_2</text>
<text x="191.4" y="200.1">OC0</text>
<text x="211" y="199">3</text>
<text x="211" y="201.6">4</text>
<text x="433.4" y="202.7">TE1_2</text>
<text x="435.2" y="200.1">OC0</text>
<text x="454.8" y="199">3</text>
<text x="454.8" y="201.6">4</text>
<text x="122.1" y="204.1">1</text>
<text x="122.1" y="209.2">2</text>
<text x="143.6" y="206.7">3</text>
<text x="213.2" y="206.6">G24</text>
<text x="365.9" y="204.1">1</text>
<text x="365.9" y="209.2">2</text>
<text x="387.4" y="206.7">3</text>
<text x="457.1" y="206.6">G24</text>
<text x="125.6" y="214.2">N2N</text>
<text x="165.2" y="212.8">CLK</text>
<text x="165.2" y="215.4">D</text>
<text x="176.3" y="215.4">Q</text>
<text x="211" y="214.3">1</text>
<text x="369.4" y="214.2">N2N</text>
<text x="409" y="212.8">CLK</text>
<text x="409" y="215.4">D</text>
<text x="420.1" y="215.4">Q</text>
<text x="454.8" y="214.3">1</text>
<text x="122.1" y="221.9">1</text>
<text x="163.7" y="221.9">FDM</text>
<text x="176.3" y="217.9">Q</text>
<text x="211" y="216.8">2</text>
<text x="249" y="220.5">RAM_B_DIN1</text>
<text x="365.9" y="221.9">1</text>
<text x="407.5" y="221.9">FDM</text>
<text x="420.1" y="217.9">Q</text>
<text x="454.8" y="216.8">2</text>
<text x="492.8" y="220.5">RAM_A_DIN1</text>
<text x="122.1" y="227">2</text>
<text x="143.6" y="224.4">3</text>
<text x="191.4" y="225.5">OC1</text>
<text x="211" y="224.4">3</text>
<text x="211" y="227">4</text>
<text x="365.9" y="227">2</text>
<text x="387.4" y="224.4">3</text>
<text x="435.2" y="225.5">OC1</text>
<text x="454.8" y="224.4">3</text>
<text x="454.8" y="227">4</text>
<text x="125.6" y="232">N2N</text>
<text x="213.2" y="232">G24</text>
<text x="369.4" y="232">N2N</text>
<text x="457.1" y="232">G24</text>
<text x="122.1" y="239.7">1</text>
<text x="165.2" y="238.2">CLK</text>
<text x="211" y="239.7">1</text>
<text x="365.9" y="239.7">1</text>
<text x="409" y="238.2">CLK</text>
<text x="454.8" y="239.7">1</text>
<text x="122.1" y="244.8">2</text>
<text x="143.6" y="242.2">3</text>
<text x="165.2" y="240.8">D</text>
<text x="176.3" y="240.8">Q</text>
<text x="176.3" y="243.3">Q</text>
<text x="211" y="242.2">2</text>
<text x="249" y="245.9">RAM_B_DIN2</text>
<text x="365.9" y="244.8">2</text>
<text x="387.4" y="242.2">3</text>
<text x="409" y="240.8">D</text>
<text x="420.1" y="240.8">Q</text>
<text x="420.1" y="243.3">Q</text>
<text x="454.8" y="242.2">2</text>
<text x="492.8" y="245.9">RAM_A_DIN2</text>
<text x="125.6" y="249.8">N2N</text>
<text x="163.7" y="247.3">FDM</text>
<text x="191.4" y="250.9">OC2</text>
<text x="211" y="249.8">3</text>
<text x="369.4" y="249.8">N2N</text>
<text x="407.5" y="247.3">FDM</text>
<text x="435.2" y="250.9">OC2</text>
<text x="454.8" y="249.8">3</text>
<text x="211" y="252.4">4</text>
<text x="213.2" y="257.4">G24</text>
<text x="454.8" y="252.4">4</text>
<text x="457.1" y="257.4">G24</text>
<text x="165.2" y="263.6">CLK</text>
<text x="409" y="263.6">CLK</text>
<text x="165.2" y="266.2">D</text>
<text x="176.3" y="266.2">Q</text>
<text x="176.3" y="268.7">Q</text>
<text x="211" y="265.1">1</text>
<text x="211" y="267.6">2</text>
<text x="409" y="266.2">D</text>
<text x="420.1" y="266.2">Q</text>
<text x="420.1" y="268.7">Q</text>
<text x="454.8" y="265.1">1</text>
<text x="454.8" y="267.6">2</text>
<text x="163.7" y="272.7">FDM</text>
<text x="211" y="275.2">3</text>
<text x="249" y="271.3">RAM_B_DIN3</text>
<text x="407.5" y="272.7">FDM</text>
<text x="454.8" y="275.2">3</text>
<text x="492.8" y="271.3">RAM_A_DIN3</text>
<text x="191.4" y="276.3">OC3</text>
<text x="211" y="277.8">4</text>
<text x="435.2" y="276.3">OC3</text>
<text x="454.8" y="277.8">4</text>
<text x="213.2" y="282.8">G24</text>
<text x="457.1" y="282.8">G24</text>
<text x="434.4" y="318.4">TITLE:</text>
<text x="497.9" y="318.4">DATE:</text>
<text x="497.9" y="328.6">PAGE:</text>
<text x="434.4" y="334.9">BY:</text>
<text x="442" y="334.9">Sean &quot;furrtek&quot; Gonsalves</text>
<text x="480.1" y="334.9">REV:</text>
<text x="487.7" y="334.9">A</text>
</g>
</svg>
